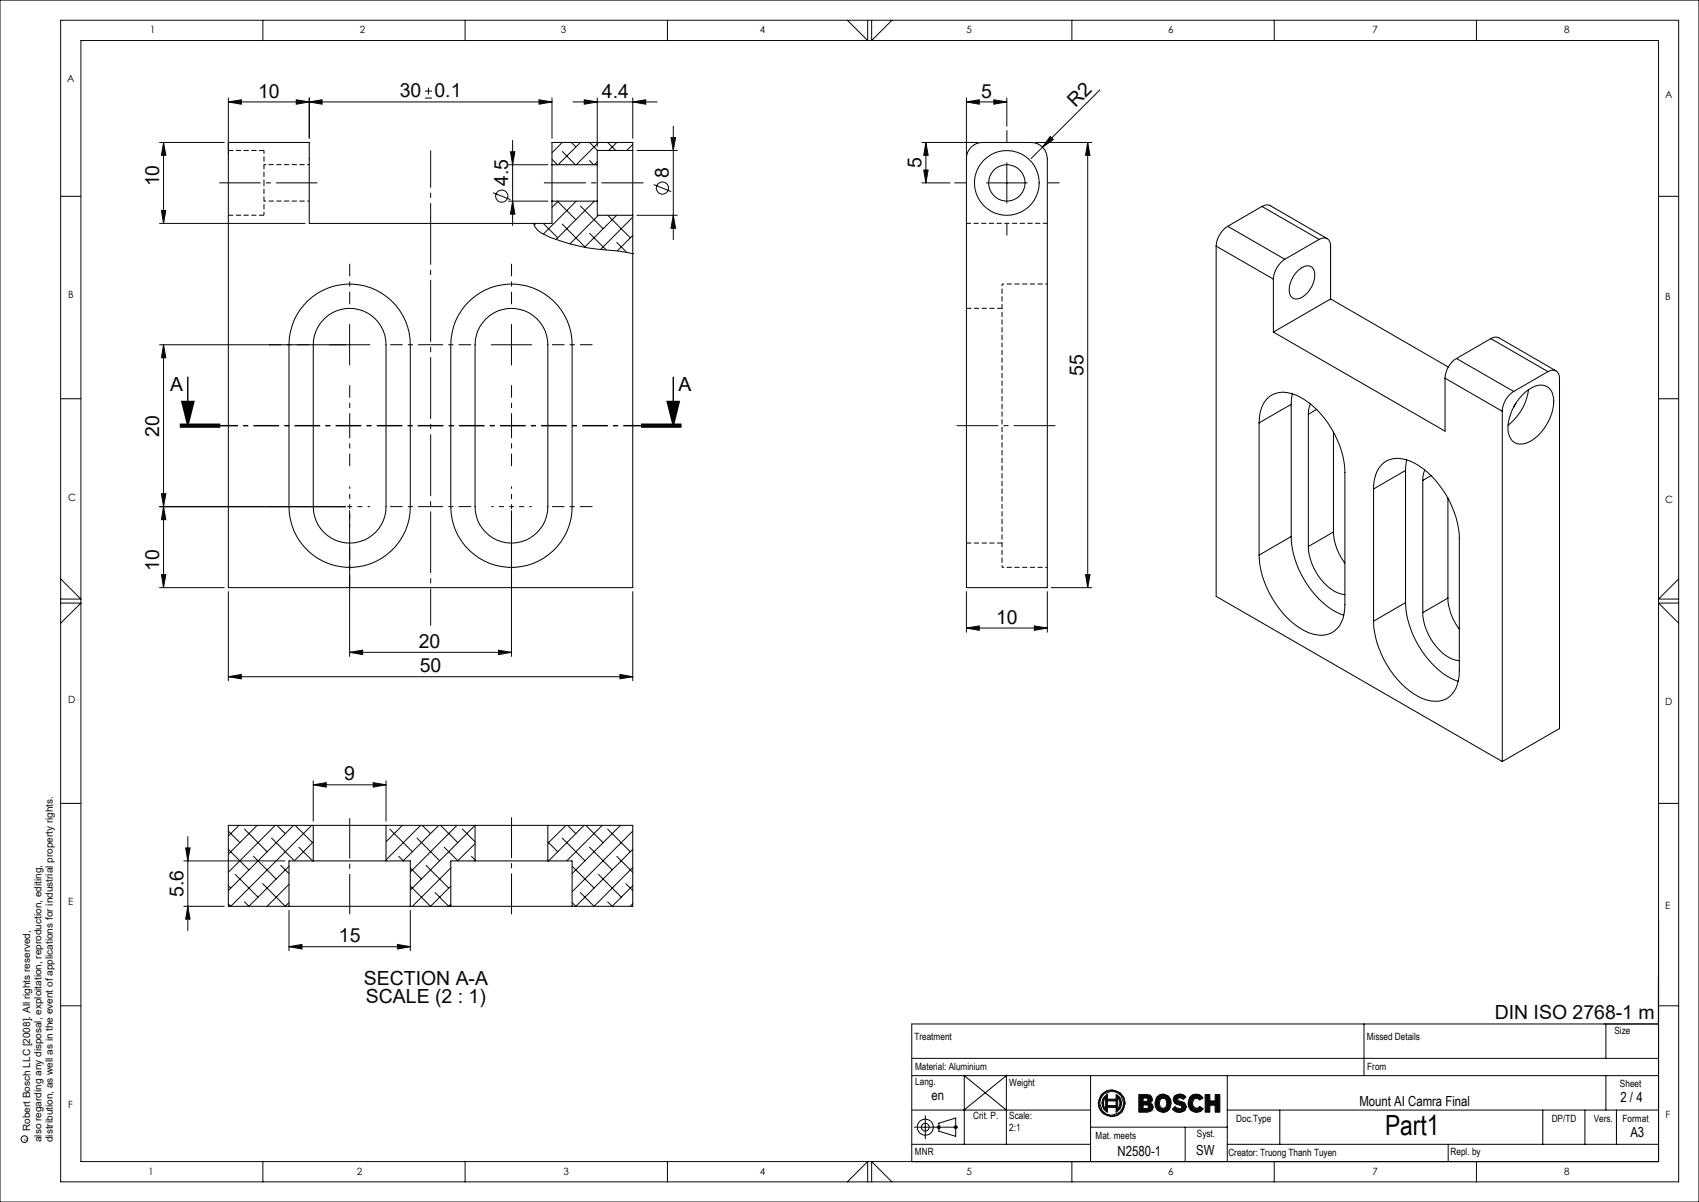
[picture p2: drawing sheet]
<svg xmlns="http://www.w3.org/2000/svg" width="420mm" height="297mm" viewBox="0 0 420 297" stroke-linecap="round" stroke-linejoin="round" font-family="sans-serif">
<path d="M65.3 45.2v-8M65.3 53.2v-8" fill="none" stroke="#000" stroke-width=".25" stroke-dasharray="1.3 .6" stroke-dashoffset=".4" stroke-linecap="butt"/>
<path d="M65.3 37.2h-8.8M56.5 53.2h8.8M247.7 76.2h-8.8M238.9 134.2h8.8" fill="none" stroke="#000" stroke-width=".25" stroke-dasharray="1.3 .6" stroke-linecap="butt"/>
<path d="M65.3 49.7h11.2M76.5 40.7h-11.2M247.7 70.2v15M258.9 70.2h-11.2M247.7 125.2v15M247.7 140.2h11.2" fill="none" stroke="#000" stroke-width=".25" stroke-dasharray="1.3 .6" stroke-dashoffset=".8" stroke-linecap="butt"/>
<g fill="none" stroke="#000" stroke-width=".25">
<path d="M156.4 37.2v16M156.4 37.2v-2h-19.9v5.5M156.4 37.2h-8.8v3.5M240.1 36.4a3.8 3.8 0 0 1 2.8-1.2h12a4 4 0 0 1 4 4v106h-20v-106a3.8 3.8 0 0 1 1.2-2.8zM15 48.5h5M131.9 55.2a5.5 5.5 0 0 0 4.1 3.5 51.3 51.3 0 0 0 16.8 3.3l3.6 .6M136.5 49.7v5.5h-60.1v-20h-20v110h100v-92M136.5 40.7v9M136.5 49.7h11.1M136.5 40.7h11.1M147.6 40.7v9M147.6 49.7v3.5h8.8"/>
<path d="M303.5 55.9a6.3 6.3 0 0 0-2.9 4.9M303.5 55.9l14.1 8.2M312 51a2 2 0 0 1 2-.2l14.1 8.2M312 51l14.1 8.2M312 51l-8.5 4.9M326.1 59.2a1.73 1.73 0 0 1 2-.2 1.73 1.73 0 0 1 .8 1.8v13.1M326.1 59.2l-8.5 4.9M410 48.5h5M76.1 74.3a15 15 0 0 1 16.2-2.9 15 15 0 0 1 9.1 13.8v40a15 15 0 0 1-15 15 15 15 0 0 1-15-15v-40a14.8 14.8 0 0 1 4.7-10.9zM80.1 78.8a9 9 0 0 1 9.8-1.9 9 9 0 0 1 5.5 8.3v40a9 9 0 0 1-9 9 9 9 0 0 1-9-9v-40a9.1 9.1 0 0 1 2.7-6.4zM116.1 74.3a15 15 0 0 1 16.3-2.9 15 15 0 0 1 9 13.8v40a15 15 0 0 1-15 15 15 15 0 0 1-15-15v-40a14.8 14.8 0 0 1 4.7-10.9zM120.1 78.8a9 9 0 0 1 9.8-1.9 9 9 0 0 1 5.5 8.3v40a9 9 0 0 1-9 9 9 9 0 0 1-9-9v-40a8.7 8.7 0 0 1 2.7-6.4z"/>
<path d="M300.6 60.8v86.6l70.8 40.8M300.6 60.8l14.2 8.2M314.8 69v13.1M317.6 64.1a6.4 6.4 0 0 0-2.8 4.9M320.7 67a2.8 2.8 0 0 1 3.7-.9 4.6 4.6 0 0 1-.4 5.2 4.7 4.7 0 0 1-3.8 2.6 2.1 2.1 0 0 1-1.5-2.6l.6-2.3zM328.9 73.9l-14.1 8.2M328.9 73.9l29.1 16.8M15 98.5h5M314.8 82.1l42.4 24.4v-13.1M319.2 99.9l-7.9 4.6M319.2 99.9v32.7M319.4 97.3l-.2 2.6"/>
<path d="M323.9 99.8l-.4 1.7-.1 .9M357.2 93.4l14.2 8.2M360 88.6a6 6 0 0 0-2.8 4.8M360 88.6l14.2 8.1M368.5 83.7a1.93 1.93 0 0 1 2-.2l14.2 8.1M368.5 83.7l14.2 8.1M368.5 83.7l-8.5 4.9M374.2 96.7a6.2 6.2 0 0 0-2.8 4.9M374.7 99.7l-.5 .9M376.3 97.6a6.6 6.6 0 0 1 5.3-2.4 3.5 3.5 0 0 1 2.5 4 12.4 12.4 0 0 1-6.3 10.1 3.3 3.3 0 0 1-3.5 0 3.3 3.3 0 0 1-1.5-3.2 12.5 12.5 0 0 1 3.5-8.5zM377.8 96.3a12.8 12.8 0 0 1-5 8.7M382.7 91.8a1.75 1.75 0 0 1 2-.2 1.75 1.75 0 0 1 .8 1.8v86.6l-14.1 8.2"/>
<path d="M382.7 91.8l-8.5 4.9M410 98.5h5M311.3 104.5a7 7 0 0 1 4.1-7.3 9.2 9.2 0 0 1 8.1 2.2 23.5 23.5 0 0 1 9 17.3v32.7a7 7 0 0 1-4.1 7.3 9.3 9.3 0 0 1-8.1-2.3 23.9 23.9 0 0 1-9-17.2M311.3 104.5v32.7M323.4 102.4v32.6M325.5 101.2l-2.1 1.2M329.6 106.8v24.6M347.5 116.2l-8 4.6M347.5 116.2v32.7M347.7 113.6l-.2 2.6M351.7 118.7v32.7M352.2 116.1l-.4 1.7-.1 .9"/>
<path d="M353.8 117.5l-2.1 1.2M371.4 101.6v86.6M319.2 132.6a23.2 23.2 0 0 0 11.1 18.6l1.9 .8M319.2 132.6l-7.9 4.6M323.4 135a13.8 13.8 0 0 0 7.2 11.5l1.9 .4M329.6 131.4a13.7 13.7 0 0 0 2.9 7.8M329.6 131.4l-6.2 3.6M339.5 120.8a7 7 0 0 1 4.1-7.3 9.3 9.3 0 0 1 8.2 2.3 23.5 23.5 0 0 1 9 17.3v32.6a7 7 0 0 1-4.2 7.3 9.2 9.2 0 0 1-8.1-2.2 23.5 23.5 0 0 1-9-17.3M339.5 120.8v32.7M357.9 123.1v24.7M347.5 148.9a23.3 23.3 0 0 0 11.1 18.7l1.9 .7M347.5 148.9l-8 4.6"/>
<path d="M351.7 151.4a13.7 13.7 0 0 0 7.2 11.4l1.9 .5M357.9 147.8a13.7 13.7 0 0 0 2.9 7.7M357.9 147.8l-6.2 3.6M15 198.5h5M410 198.5h5M77.4 212.7h18M77.4 203.9h18M77.4 203.9h-21v20h15M77.4 212.7h-6v11.2M77.4 203.9v8.8M95.4 212.7h6v11.2M95.4 203.9v8.8"/>
<path d="M95.4 203.9h22M117.4 212.7h18M117.4 203.9h18M117.4 212.7h-6v11.2M117.4 203.9v8.8M135.4 203.9h21v20h-15M135.4 212.7h6v11.2M135.4 203.9v8.8M71.4 223.9h30M101.4 223.9h10M111.4 223.9h30M410 227.5v59.5h-184.6"/>
<path d="M15 248.5h5M225.4 253h184.6M337.2 253v12.8M397 253v8.5M225.4 265.8h184.6M225.4 274.3h44.2M225.4 261.5h184.6M226.1 278.5h10.6M228.7 275.7v5.7M232.1 277.5l4.2-1.2v4.5l-4.2-1.3zM238.3 274.3l10.5-8.5v16.9M248.8 274.3l-10.4-8.5v16.9"/>
<path d="M269.6 265.8v21.2M269.6 278.5h33.8M293 278.5v8.5M303.4 265.8v21.2M303.4 274.3h106.6M316.4 274.3v8.4M381.4 274.3v8.4M391.8 274.3v8.4M397 265.8v8.5M399.6 274.3v8.4M225.4 282.7h44.2M303.4 282.7h106.6"/>
<path d="M358 282.7v4.3"/>
<circle cx="248.9" cy="45.2" r="8"/>
<circle cx="248.9" cy="45.2" r="4.5"/>
<circle cx="228.7" cy="278.5" r="1.98"/>
<circle cx="228.7" cy="278.5" r=".96"/>
</g>
<g fill="none" stroke="#0a0605" stroke-width=".25">
<path d="M0 0h420v297h-420zM15 5h400v287h-400zM20 10h390v277h-390zM65 5v5M115 5v5M165 5v5M209.5 5l5 5v-5M215.5 5v5l5-5M265 5v5M315 5v5M365 5v5M136.5 39.4l1.3 1.3"/>
<path d="M139 35.2l-2.5 2.5M139 37.4l3.2 3.3M141.3 35.2l1 1.1M143.5 35.2l-5.5 5.5M145.7 39.7l1.1 1M145.7 35.2l2 2M148 35.2l-5.5 5.5M150.2 35.2l2 2M152.5 35.2l-2 2M156.4 35.7l-1.5 1.5M132.5 55.2l-.5 .4M134.3 55.2l3.6 3.6"/>
<path d="M137.8 49.7l4.5 4.6M138 49.7l-1.5 1.5M139 55.4l5.6 5.6M142.5 49.7l-8.2 8.2M143.5 50.9l5.6 5.6M145.7 57.6l4.1 4.1M146.8 49.7l.1 .1M146.9 49.7l-9.5 9.5M147.6 40l-.6 .7M147.9 53.2l-7 7.1M150.2 53.2l5.6 5.6M152.4 53.2l-7.9 7.9"/>
<path d="M152.5 59.9l2.4 2.5M156.4 53.7l-7.9 7.9M156.4 58.2l-3.8 3.8M156.4 62.6h.1M15 149h5l-5 5M15 143l5 5h-5M415 149h-5l5 5M415 143l-5 5h5M56.4 218.8l.6 .6M56.4 209.9l5.1 5M56.4 205.3l2.9 2.9M58.2 216.1l5.6 5.6"/>
<path d="M59.1 203.9l-2.7 2.7M60.4 204.9l5.6 5.6M62.7 211.6l5.6 5.6M63.6 203.9l-7.2 7.2M64.9 218.3l5.6 5.6 .9-.9M67.1 207.1l5.7 5.6M68.1 203.9l-11.7 11.6M68.5 203.9l2 2.1M69.4 213.8l2 2.1M71.4 214l-9.9 9.9-1.1-1.1M71.4 218.5l-5.4 5.4M72.6 203.9l-16.2 16.2"/>
<path d="M73 203.9l4.3 4.3M73.9 209.3l3.4 3.4M77 203.9l-20 20-.6-.6M77.4 208l-4.7 4.7M77.4 212.5l-.2 .2M96.3 204.9l5.7 5.6M98.6 211.6l1.1 1.1M99.5 203.9l-4.1 4.1M101.4 218.9l5 5 5-5M101.4 214.5l2.8 2.7M103.1 207.1l5.6 5.6M104 203.9l-8.6 8.6"/>
<path d="M104.4 203.9l2 2.1M105.3 213.8l5.6 5.6M108.5 203.9l-8.8 8.8M108.9 203.9l4.3 4.3M109.8 209.3l3.4 3.4M111.4 214.5l-9.4 9.4M113 203.9l-11.6 11.6M114.3 204.9l3.1 3.1M116.6 211.6l.8 .9M117.4 203.9l-16 16.1M117.4 208.5l-4.3 4.2M135.4 212.5l.2 .2"/>
<path d="M135.4 208l2.5 2.5M139 207.1l5.6 5.6M139.9 203.9l-4.5 4.5M140.3 203.9l2 2.1M141.4 214l5.5 5.4M144.4 203.9l-8.8 8.8M144.8 203.9l4.3 4.3M145.7 209.3l5.6 5.6M148 216.1l5.6 5.6M148.9 203.9l-8.8 8.8M150.2 204.9l5.6 5.6M152.5 211.6l3.9 3.9"/>
<path d="M153.4 203.9l-12 12M154.7 218.3l1.7 1.8M156.4 205.3l-15 15M156.4 209.9l-14.1 14-.9-.9M156.4 214.3l-9.5 9.6-3.4-3.3M156.4 218.8l-5.1 5.1-1.1-1.1M107.6 220.6l3.3 3.3 .5-.5M156.4 223.3l-.6 .6M225.4 253v34M396.5 253h13.5M410 248.5h5M231.6 278.5h1"/>
<path d="M231.7 278.2l.7 .7M232.1 278v1M232.4 278.2l-.7 .7M235.7 278.5h1M235.9 278.2l.7 .7M236.3 278v1M236.6 278.2l-.7 .7M273.3 271.1v3a2.18 2.18 0 0 1 0-3zM273.8 272h2.1v1.2h-2.1zM273.8 270.3v1.3h2.1v-1.2l.9 .7 .5 1.5-.3 1.2-1.1 1v-1.2h-2.1v1.2l-1-.7-.4-1.5 .3-1.2zM276.3 271.1a2.18 2.18 0 0 1 0 3zM281.5 270.4h2.1l.8 .2 .5 1-.1 .5-.5 .4 .5 .3 .3 .8-.3 .8-1.1 .4h-2.2z"/>
<path d="M282.6 271.3a.92 .92 0 0 1 1.2 .4 1 1 0 0 1-1.2 .4zM282.6 273l1.1 .1 .3 .3a1.15 1.15 0 0 1-1.4 .5zM285.9 271.2l.7-.7 .9-.2 1.4 .6a2.59 2.59 0 0 1-.5 3.8l-.9 .2-1.4-.5-.5-.9-.1-.9zM287.1 271.5h.8a1.51 1.51 0 0 1 0 2.3h-.8a1.58 1.58 0 0 1 0-2.3zM290.4 270.8l1.2-.5 .8 .1 .8 .6-.7 .7-.3-.3-.9-.1-.2 .5 .6 .3a1.91 1.91 0 0 1 1.6 1.4l-.4 1-1.3 .4-.9-.2-.9-.6 .7-.7 1.1 .6 .4-.1 .2-.4-.3-.3-1.5-.5-.4-1zM294.1 271.1a2.04 2.04 0 0 1 3.3 .2l-.9 .5-.2-.3-.6-.1-.6 .3-.3 .9 .2 .7 .8 .6 .4-.1 .3-.4 1 .6-.7 .6-1.1 .3-1.3-.5-.5-.9-.2-.9zM297.9 270.4h1.2v1.6h1.3v-1.6h1.2v4.4h-1.2v-1.7h-1.3v1.7h-1.2zM65 287v5M115 287v5M165 287v5M209.5 292l5-5v5M215.5 292v-5l5 5"/>
<path d="M265 287v5M315 287v5M365 287v5"/>
<circle cx="274.8" cy="272.6" r="2.97"/>
<circle cx="274.8" cy="272.6" r="3.3"/>
</g>
<path d="M247.7 85.2v40" fill="none" stroke="#000" stroke-width=".25" stroke-dasharray="1.3 .6" stroke-dashoffset=".6" stroke-linecap="butt"/>
<path d="M238.9 55.2h20" fill="none" stroke="#000" stroke-width=".25" stroke-dasharray="1.3 .6" stroke-dashoffset=".2" stroke-linecap="butt"/>
<path d="M271.5 272.6a3.3 3.3 0 0 0 6.7 0 3.3 3.3 0 0 0-6.7 0zM271.9 272.6a2.97 2.97 0 0 1 5.9 0 2.97 2.97 0 0 1-5.9 0zM273.2 270.8a2.52 2.52 0 0 0 .6 4v-1.2h2.1v1.2a2.51 2.51 0 0 0 1.4-2.2 2.51 2.51 0 0 0-1.4-2.2v1.2h-2.1v-1.3zM276.3 271.1l.6 1.2-.1 .8-.5 1zM273.8 272h2.1v1.2h-2.1zM273.3 271.2v2.9l-.4-.6-.1-.7v-.8zM281.5 270.4v4.4h2.3a1.16 1.16 0 0 0 1.3-.9 1.16 1.16 0 0 0-.8-1.4l.5-.3 .1-.5a1.13 1.13 0 0 0-1.3-1.3zM282.6 273h1l.3 .3v.3l-.4 .3h-.9zM282.6 271.3l1 .1 .2 .3-.1 .3-1.1 .1zM286.1 270.9a2.3 2.3 0 0 0-.4 2.8 2.3 2.3 0 0 0 2.5 1.1 2.41 2.41 0 0 0 1.3-2.4 2.41 2.41 0 0 0-1.7-2.1l-1 .1zM286.8 271.7l.9-.3 .6 .4 .1 1.1-.5 .9-.5 .1-.6-.4-.2-1.2zM290.4 270.8h-.1a1.4 1.4 0 0 0-.1 1.6 1.4 1.4 0 0 0 1.4 .7l.6 .3-.2 .5h-.7l-.8-.5-.7 .7a2.07 2.07 0 0 0 3.5-.3v-.6a2.18 2.18 0 0 0-2-1.2l-.2-.4 .2-.3h.7l.5 .4 .7-.7a2.11 2.11 0 0 0-2.8-.2zM294.3 270.9a2.3 2.3 0 0 0-.4 2.8 2.3 2.3 0 0 0 2.6 1.1l1-.8-1-.6-.6 .5-.7-.3-.4-.8 .1-.7 .3-.5 .5-.2 .5 .1 .3 .3 .9-.5-.1-.2a1.98 1.98 0 0 0-3-.2zM297.9 270.4v4.4h1.2v-1.7h1.3v1.7h1.2v-4.4h-1.2v1.6h-1.3v-1.6z" fill-rule="evenodd" fill="#0a0605"/>
<g fill="none" stroke="#0a0605" stroke-width=".25">
<path d="M39.4 35.2h16M40.4 35.2l.6 3.2h-1.1zM40.4 35.2v20M56.4 25.2l3.3-.5v1zM56.4 25.2h80.1M56.4 24.2v14M73.2 24.7l3.2 .5-3.2 .5zM76.4 25.2l3.2-.5v1zM76.4 24.2v10M105.1 24.2h1.7M105.1 22.5h1.7M105.9 21.7v1.7"/>
<path d="M126.2 37.5h1.1l-.6 3.2zM126.7 34.7v21M133.2 24.7l3.3 .5-3.3 .5zM136.5 24.2v10M141.6 25.2h20.9M144.4 24.7l3.2 .5-3.2 .5zM147.6 24.2v12M156.4 25.2l3.2-.5v1zM156.4 24.2v10M157.4 37.2h10M165.9 34h1.1l-.6 3.2zM166.4 31.2v28"/>
<path d="M227.9 35.2h14M228.9 35.2v10M228.9 35.2l.5 3.2h-1zM238.9 25.2l3.2-.5v1zM238.9 25.2h10M238.9 24.2v14M245.7 24.7l3.2 .5-3.2 .5zM248.9 24.2v7M255.9 35.2h14M259.6 33.7l.8 .8-2.7 1.9zM268.9 35.2v110M268.9 35.2l.6 3.2h-1.1z"/>
<path d="M271.9 22.2l-17 17M39.4 55.2h36M39.9 52h1.1l-.6 3.2zM121.9 47.6l4.3 1.7M125.7 49.7h9.7M125.7 40.7h9.7M126.7 49.7l.6 3.2h-1.1zM157.4 53.2h10M161.6 45.6l4.3 1.7M166.4 53.2l.6 3.2h-1.1zM227.9 45.2h7M228.4 42h1l-.5 3.2z"/>
<path d="M243.9 45.2h10M248.9 40.2v10M39.4 85.2h52M40.4 85.2l.6 3.2h-1.1zM40.4 85.2v60M86.4 80.2v10M121.4 85.2h10M126.4 80.2v10M39.4 125.2h46M39.9 122h1.1l-.6 3.2zM40.4 125.2l.6 3.2h-1.1zM86.4 126.2v36"/>
<path d="M126.4 126.2v36M39.4 145.2h16M39.9 142h1.1l-.6 3.2zM56.4 146.2v22M156.4 146.2v22M238.9 155.2l3.2-.5v1zM238.9 146.2v10M238.9 155.2h20M255.7 154.7l3.2 .5-3.2 .5zM258.9 146.2v10M259.9 145.2h10M268.4 142h1.1l-.6 3.2z"/>
<path d="M56.4 167.2l3.3-.6v1.1zM56.4 167.2h100M86.4 161.2l3.2-.5v1zM86.4 161.2h40M123.2 160.7l3.2 .5-3.2 .5zM153.2 166.6l3.2 .6-3.2 .5zM77.4 193.9l3.2-.5v1.1zM77.4 192.9v10M77.4 193.9h18M92.3 193.4l3.1 .5-3.1 .6zM95.4 192.9v10M45.4 212.7h25"/>
<path d="M45.9 209.5h1.1l-.6 3.2zM46.4 206.7v23.2M45.4 223.9h10M46.4 223.9l.6 3.2h-1.1zM71.4 233.9l3.2-.5v1.1zM71.4 224.9v10M71.4 233.9h30M98.2 233.4l3.2 .5-3.2 .6zM101.4 224.9v10"/>
<circle cx="124" cy="48.5" r="1.51"/>
<circle cx="163.8" cy="46.5" r="1.49"/>
<circle cx="6" cy="281.5" r=".81"/>
</g>
<path d="M44.9 99.2h3l-1.5 6zM46.4 93.2v12M164.9 99.2h3l-1.5 6zM166.4 93.2v12M44.5 105.5h10zM44.5 105.2h10M44.5 104.8h10M158.5 105.2h10M158.5 104.8h10M158.5 105.5h10" fill="none" stroke="#000" stroke-width=".35"/>
<path d="M168.5 105.2h-124" fill="none" stroke="#000" stroke-width=".35" stroke-dasharray="6.3 1.3 1.3 1.3" stroke-dashoffset="2.1" stroke-linecap="butt"/>
<path d="M106.5 37.2v117.4" fill="none" stroke="#0a0605" stroke-width=".25" stroke-dasharray="15.2 1.3 1.3 1.3" stroke-dashoffset="6.1" stroke-linecap="butt"/>
<path d="M78.5 45.2h-24.3" fill="none" stroke="#0a0605" stroke-width=".25" stroke-dasharray="15.2 1.3 1.3 1.3" stroke-dashoffset="5" stroke-linecap="butt"/>
<path d="M159.1 45.2h-24.6" fill="none" stroke="#0a0605" stroke-width=".25" stroke-dasharray="15.2 1.3 1.3 1.3" stroke-dashoffset="4.8" stroke-linecap="butt"/>
<g fill="none" stroke="#0a0605" stroke-width=".25" stroke-dasharray="15.2 1.3 1.3 1.3" stroke-dashoffset="12.1" stroke-linecap="butt">
<path d="M86.5 75.2v-10M126.5 75.2v-10M76.5 85.2h-10M86.5 95.2v10M96.5 85.2h10M116.5 85.2h-10M126.5 95.2v10M136.5 85.2h10M86.5 115.2v-10M126.5 115.2v-10M76.5 125.2h-10M86.5 135.2v10"/>
<path d="M96.5 125.2h10M116.5 125.2h-10M126.5 135.2v10M136.5 125.2h10"/>
</g>
<path d="M86.5 125.2v5M86.5 125.2h5M86.5 125.2v-5M86.5 125.2h-5M126.5 125.2v5M126.5 125.2h5M126.5 125.2v-5M126.5 125.2h-5" fill="none" stroke="#0a0605" stroke-width=".25" stroke-dasharray="15.2 1.3 1.3 1.3" stroke-dashoffset="14.6" stroke-linecap="butt"/>
<path d="M260.9 105.2h-24.4" fill="none" stroke="#0a0605" stroke-width=".25" stroke-dasharray="15.2 1.3 1.3 1.3" stroke-dashoffset="4.9" stroke-linecap="butt"/>
<path d="M248.9 35.2v-3M238.9 45.2h-3M248.9 55.2v3M258.9 45.2h3" fill="none" stroke="#0a0605" stroke-width=".25" stroke-dasharray="15.2 1.3 1.3 1.3" stroke-linecap="butt"/>
<path d="M86.5 225.9v-23.7" fill="none" stroke="#0a0605" stroke-width=".25" stroke-dasharray="15.2 1.3 1.3 1.3" stroke-dashoffset="5.3" stroke-linecap="butt"/>
<path d="M126.5 225.9v-24" fill="none" stroke="#0a0605" stroke-width=".25" stroke-dasharray="15.2 1.3 1.3 1.3" stroke-dashoffset="5.2" stroke-linecap="butt"/>
<path d="M164.9 99.2h3l-1.5 6zM44.9 99.2h3l-1.5 6z" fill="#000"/>
<g fill="#0a0605">
<path d="M259.6 33.7l.8 .8-2.7 1.9z"/>
<path d="M156.4 25.2l3.2-.5v1zM144.4 24.7l3.2 .5-3.2 .5z"/>
<path d="M245.7 24.7l3.2 .5-3.2 .5zM238.9 25.2l3.2-.5v1z"/>
<path d="M86.4 161.2l3.2-.5v1zM123.2 160.7l3.2 .5-3.2 .5zM71.4 233.9l3.2-.5v1.1zM98.2 233.4l3.2 .5-3.2 .6zM238.9 155.2l3.2-.5v1zM255.7 154.7l3.2 .5-3.2 .5z"/>
<path d="M76.4 25.2l3.2-.5v1zM133.2 24.7l3.3 .5-3.3 .5z"/>
<path d="M166.4 53.2l.6 3.2h-1.1zM165.9 34h1.1l-.6 3.2z"/>
<path d="M126.7 49.7l.6 3.2h-1.1zM126.2 37.5h1.1l-.6 3.2zM39.9 142h1.1l-.6 3.2zM40.4 125.2l.6 3.2h-1.1zM39.9 52h1.1l-.6 3.2zM40.4 35.2l.6 3.2h-1.1zM228.4 42h1l-.5 3.2zM228.9 35.2l.5 3.2h-1zM268.4 142h1.1l-.6 3.2zM268.9 35.2l.6 3.2h-1.1z"/>
<path d="M40.4 85.2l.6 3.2h-1.1zM39.9 122h1.1l-.6 3.2zM45.9 209.5h1.1l-.6 3.2zM46.4 223.9l.6 3.2h-1.1z"/>
<path d="M56.4 167.2l3.3-.6v1.1zM153.2 166.6l3.2 .6-3.2 .5zM56.4 25.2l3.3-.5v1zM73.2 24.7l3.2 .5-3.2 .5zM77.4 193.9l3.2-.5v1.1zM92.3 193.4l3.1 .5-3.1 .6z"/>
</g>
<text font-size="6.9" x="342.4" y="280.5">Part1</text>
<g font-size="4.8" fill="#0a0605">
<text x="63.8" y="24.1">10</text>
<text x="98.8" y="24.1">30</text>
<text x="107.4" y="24.1">0.1</text>
<text x="148.8" y="24.1">4.4</text>
<text x="242.6" y="24.1">5</text>
<text x="265.9" y="26.7" transform="rotate(-45 265.9 26.7)">R2</text>
<text x="227.8" y="41.5" transform="rotate(-90 227.8 41.5)">5</text>
<text x="39.4" y="46.1" transform="rotate(-90 39.4 46.1)">10</text>
<text x="125.7" y="46" transform="rotate(-90 125.7 46)">4.5</text>
<text x="165.4" y="44" transform="rotate(-90 165.4 44)">8</text>
<text x="267.8" y="92.9" transform="rotate(-90 267.8 92.9)">55</text>
<text x="39.4" y="108" transform="rotate(-90 39.4 108)">20</text>
<text x="39.4" y="141" transform="rotate(-90 39.4 141)">10</text>
<text x="246.2" y="154.1">10</text>
<text x="103.5" y="160.1">20</text>
<text x="103.8" y="166.1">50</text>
<text x="85.1" y="192.8">9</text>
<text x="45.4" y="221.7" transform="rotate(-90 45.4 221.7)">5.6</text>
<text x="83.8" y="232.8">15</text>
<text x="89.9" y="243.3">SECTION A-A</text>
<text x="90.5" y="247.8">SCALE (2 : 1)</text>
<text x="369.5" y="251.7">DIN ISO 2768-1 m</text>
</g>
<g font-size="4.8">
<text x="42.1" y="96.6">A</text>
<text x="167.7" y="96.6">A</text>
</g>
<text font-size="3.4" fill="#0a0605" x="230.2" y="271.7">en</text>
<g font-size="3.4">
<text x="336" y="273.3">Mount AI Camra Final</text>
<text x="400.6" y="272.4">2 / 4</text>
<text x="403" y="280.9">A3</text>
<text x="276.3" y="285.6">N2580-1</text>
<text x="295.7" y="285.3">SW</text>
</g>
<g font-size="2.5">
<text x="37.1" y="8.2">1</text>
<text x="88.9" y="8.2">2</text>
<text x="138.6" y="8.2">3</text>
<text x="187.8" y="8.2">4</text>
<text x="238.9" y="8.2">5</text>
<text x="288.8" y="8.2">6</text>
<text x="339.2" y="8.2">7</text>
<text x="386.7" y="8.2">8</text>
<text x="16.6" y="20.2">A</text>
<text x="411.7" y="24.2">A</text>
<text x="16.8" y="73.7">B</text>
<text x="411.7" y="74.2">B</text>
<text x="16.8" y="123.7">C</text>
<text x="411.7" y="124.2">C</text>
<text x="16.8" y="173.7">D</text>
<text x="411.7" y="174.2">D</text>
<text x="16.8" y="223.7">E</text>
<text x="411.7" y="224.7">E</text>
<text x="226.1" y="256.9">Treatment</text>
<text x="337.9" y="256.9">Missed Details</text>
<text x="399.1" y="255.4">Size</text>
<text x="226.2" y="264.4">Material: Aluminium</text>
<text x="226.3" y="268.2">Lang.</text>
<text x="249.5" y="268.3">Weight</text>
<text x="338" y="264.5">From</text>
<text x="400.5" y="268.6">Sheet</text>
<text x="16.8" y="273.7">F</text>
<text x="240.6" y="276.5">Crit. P.</text>
<text x="249.5" y="276.6">Scale:</text>
<text x="249.5" y="279.4">2:1</text>
<text x="270.8" y="281.3">Mat. meets</text>
<text x="295.9" y="281">Syst.</text>
<text x="305.6" y="277.1">Doc.Type</text>
<text x="383.6" y="277.1">DP/TD</text>
<text x="394" y="277.1">Vers.</text>
<text x="401.1" y="277.2">Format</text>
<text x="411.7" y="276.2">F</text>
<text x="226.2" y="285.5">MNR</text>
<text x="303.7" y="285.5">Creator: Truong Thanh Tuyen</text>
<text x="358.6" y="285.5">Repl. by</text>
<text x="36.7" y="290.2">1</text>
<text x="88.2" y="290.2">2</text>
<text x="139.3" y="290.2">3</text>
<text x="187.8" y="290.2">4</text>
<text x="238.9" y="290.2">5</text>
<text x="288.8" y="290.2">6</text>
<text x="339.2" y="290.2">7</text>
<text x="386.7" y="290.2">8</text>
</g>
<g font-size="2.5" fill="#0a0605">
<text x="7.4" y="279.5" transform="rotate(-90 7.4 279.5)">Robert Bosch LLC [2008]. All rights reserved,</text>
<text x="10.2" y="282.2" transform="rotate(-90 10.2 282.2)">also regarding any disposal, exploitation, reproduction, editing,</text>
<text x="13" y="282.2" transform="rotate(-90 13 282.2)">distribution, as well as in the event of applications for industrial property rights.</text>
</g>
<text font-size="1.4" fill="#0a0605" x="6.8" y="281.8" transform="rotate(-90 6.8 281.8)">c</text>
</svg>
